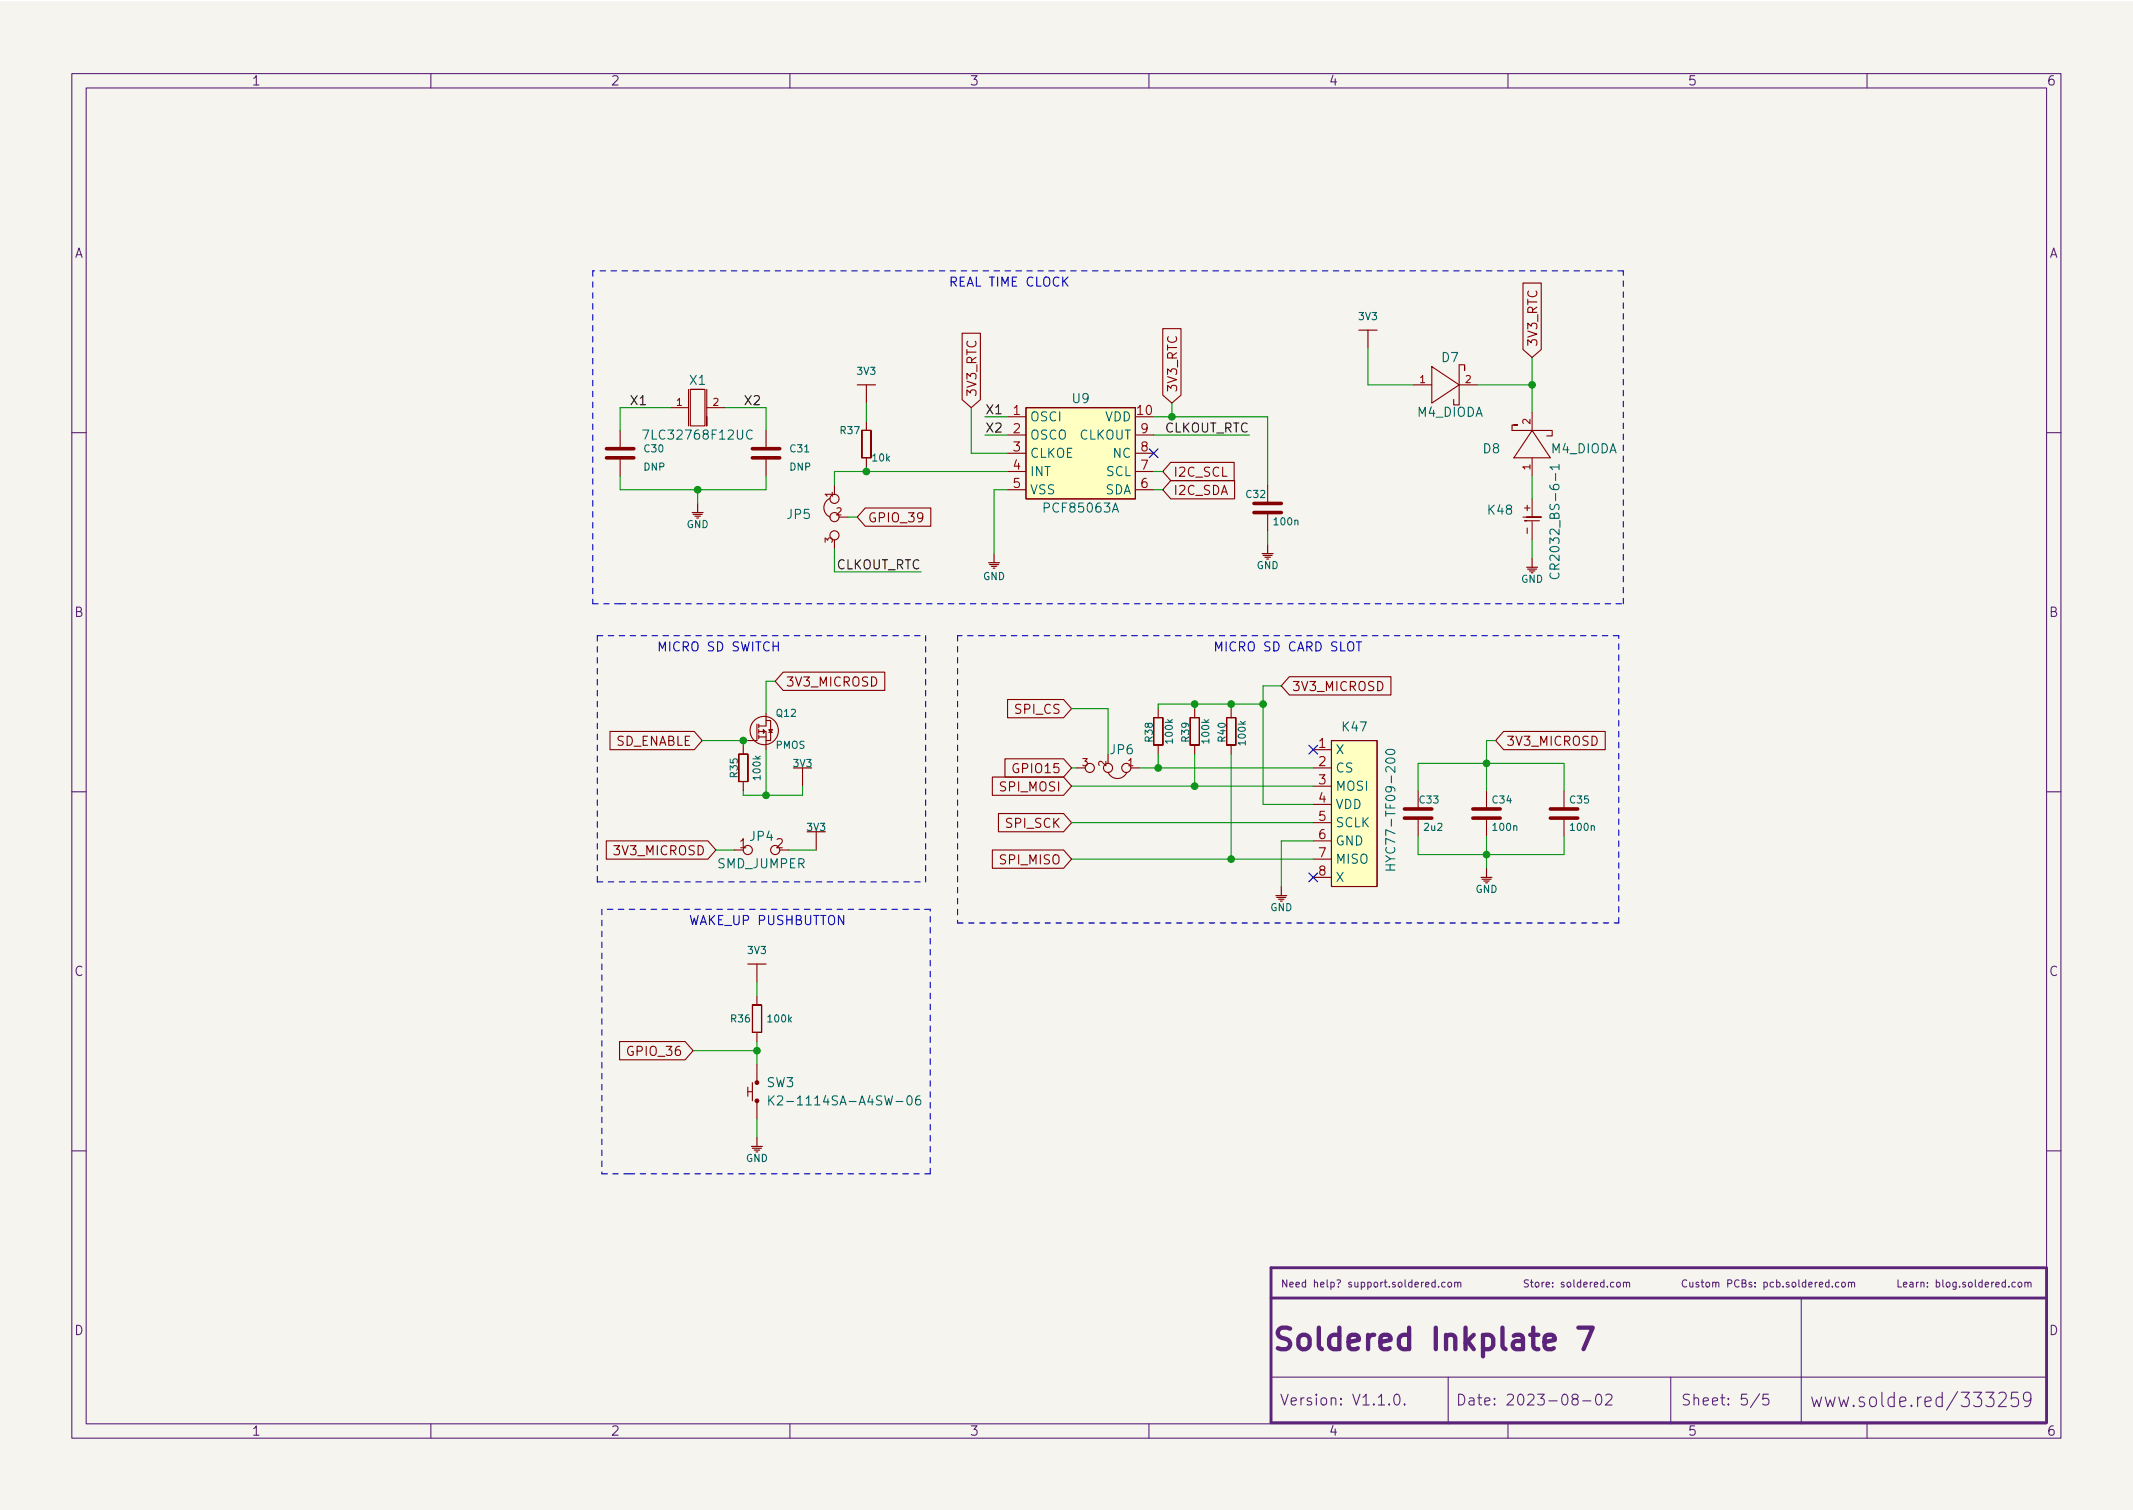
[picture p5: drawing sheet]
<svg xmlns="http://www.w3.org/2000/svg" width="297mm" height="210mm" viewBox="0 0 297 210" stroke-linecap="round" stroke-linejoin="round" font-family="sans-serif">
<path d="M0 .2h297v210.1h-297z" fill="#f5f4ef" stroke="#f5f4ef" stroke-width=".14"/>
<g fill="none" stroke="#5b2379" stroke-width=".15">
<path d="M10 10.2h277v190.1h-277zM12 12.2h273v186.1h-273zM60 10.2v2M110 10.2v2M160 10.2v2M210 10.2v2M260 10.2v2M10 60.2h2M285 60.2h2M10 110.2h2M285 110.2h2M10 160.2h2"/>
<path d="M199.9 178.6l-.3-.1-.2 .2 .1 .5h.4M199.9 178.2v1M200.3 179.1v.1M201.2 178.6l-.2-.1-.2 .2 .1 .5h.3M201.7 178.6l.3-.1 .1 .2v.3l-.1 .2h-.3l-.1-.2zM202.6 178.6l.1-.1 .3 .1v.6M202.6 178.5v.7M203 178.7l.1-.2 .3 .1v.6M225.2 178.6l.1-.1 .3 .1v.4v.2h-.3l-.1-.1zM226.1 178.6l.1-.1 .3 .1v.6M226.1 178.5v.7M226.5 178.7l.1-.2 .3 .1v.6"/>
<path d="M234.9 178.3a.47 .47 0 0 0-.7 .3 .47 .47 0 0 0 .5 .6l.2-.1M235.3 178.5l.1 .7h.2l.1-.1M235.7 178.5v.7M236.6 178.6l-.3-.1-.1 .2v.1l.4 .1v.3h-.4M236.9 178.5h.4M237 178.2v.9l.3 .1M237.6 178.6l.3-.1 .2 .2v.3l-.2 .2h-.3v-.2zM238.5 178.6l.1-.1 .3 .1v.6M238.5 178.5v.7M238.9 178.7l.2-.2 .2 .1 .1 .6M240.6 178.7h.5l.1-.2-.1-.2-.5-.1v1M242.2 178.3a.47 .47 0 0 0-.7 .3 .47 .47 0 0 0 .5 .6l.2-.1"/>
<path d="M242.6 178.7l.4-.1 .1-.1v-.2l-.5-.1v1h.4l.1-.1 .1-.2-.3-.2M243.9 178.6l-.2-.1-.1 .2v.1l.3 .1v.3h-.3M244.4 179.1v.1M244.4 178.6v.1M245.6 178.6l.3-.1 .2 .2-.1 .5h-.4M245.6 178.5v1M247 178.6l-.3-.1-.2 .2 .1 .5h.4M247.4 178.6l.3-.1 .2 .2-.1 .5h-.4M247.4 178.2v1M248.3 179.1v.1M249.1 178.6l-.2-.1-.2 .2 .1 .1 .3 .1v.3h-.4M249.6 178.6l.3-.1 .2 .2v.3l-.2 .2h-.3v-.2z"/>
<path d="M250.5 178.2v.9l.1 .1M251.5 178.6l-.3-.1-.2 .2 .1 .5h.4M251.5 178.2v1M251.9 178.9l.5-.1-.1-.2-.3-.1-.1 .2v.5h.4M252.8 178.5v.7M253.1 178.5l-.3 .2M253.4 178.9l.4-.1v-.2l-.3-.1-.1 .2v.5h.4M254.7 178.6l-.3-.1-.2 .2 .1 .5h.4M254.7 178.2v1M255.2 179.1v.1M256.1 178.6l-.3-.1-.2 .2 .1 .5h.4M256.5 178.6l.1-.1 .3 .1 .1 .4-.1 .2h-.3l-.1-.1z"/>
<path d="M257.4 178.6l.2-.1 .2 .1v.6M257.4 178.5v.7M257.8 178.7l.2-.2 .2 .1 .1 .6M280.6 178.6l-.2-.1-.2 .2 .1 .5h.3M281.1 178.6l.1-.1 .3 .1 .1 .4-.1 .2h-.3l-.1-.1zM282 178.6l.1-.1 .3 .1v.6M282 178.5v.7M282.4 178.7l.2-.2 .2 .1v.6M285 160.2h2M60 198.3v2M110 198.3v2M160 198.3v2"/>
<path d="M177 191.8h108M194.3 194.2a.36 .36 0 0 1 .6 .2 .77 .77 0 0 1-.4 1.2 1 1 0 0 1-.2-1.4zM195.6 195.5l.1 .1h-.1h-.1l.1-.1v.1M201.7 191.8v6.5M210 198.3v2M219.2 194.8l-.1-.1a.31 .31 0 0 1-.2-.3 .31 .31 0 0 1 .3-.3h.3l.3 .3-.2 .3-.4 .1-.3 .3 .1 .4 .2 .1h.3l.3-.3v-.2l-.3-.3M220.4 195.1h1.2M222.4 194.2a.36 .36 0 0 1 .6 .2 .77 .77 0 0 1-.4 1.2 1 1 0 0 1-.2-1.4zM223.6 194.3l.2-.2 .5 .1a.41 .41 0 0 1 .1 .6l-.8 .8h.9M232.7 191.8v6.5M245.1 194.1l-1.3 1.9M246.3 194.1h-.7l-.1 .7 .2-.1 .5 .1 .1 .2v.5l-.2 .1h-.4l-.2-.1"/>
<path d="M250.8 180.7v17.6M260 198.3v2M270.5 194.6l-.5-.1-.4 .4v.6l.2 .3 .2 .1 .5-.1M270.5 193.9v2M272.6 193.8l-1.5 2.5M282.8 194.7l-.3 .4-.5-.1-.2-.3v-.5l.2-.2 .5-.1 .2 .2a1.39 1.39 0 0 1-.4 1.8h-.3"/>
</g>
<path d="M219.8 184.9h2l-1.3 3" fill="none" stroke="#5b2379" stroke-width=".6"/>
<path d="M284.8 176.5h-107.8v21.6h107.9M285 176.5v21.6M177 180.7h108" fill="none" stroke="#5b2379" stroke-width=".4"/>
<g fill="none" stroke="#840000" stroke-width=".16">
<path d="M119.4 53.6h2.5M189.2 46h2.6M96.4 71.4h1.5M96.5 71.6h1.3M96.8 71.9h.7M97.2 70.1v1.3M137.7 78.4h1.5M137.8 78.6h1.3M138 78.9h.8M138.3 79.1h.3M138.4 77.1v1.3M175.8 77.1h1.5"/>
<path d="M175.9 77.3h1.3M176.1 77.6h.8M176.5 75.8v1.3M212.6 79h1.5M212.7 79.2h1.3M213 79.5h.7M213.4 77.7v1.3M110.5 106.9h2.5M112.4 115.8h2.5M104.1 134.2h2.6M177.7 124.7h1.5M177.8 125h1.3"/>
<path d="M178.1 125.2h.7M178.4 123.4v1.3M206.2 122.2h1.6M206.4 122.4h1.2M206.6 122.7h.8M207 120.9v1.3M104.6 159.6h1.6M104.8 159.9h1.2M105.4 158.4v1.2M105 160.1h.8"/>
</g>
<g fill="none" stroke="#840000" stroke-width=".15">
<path d="M212.1 39.4h2.5v9.3l-1.2 1.1-1.3-1.1zM86.4 59.9v2.6M93.3 56.8h2.6M95.9 54.2v5.1M96.1 54.2v5.1h2.1v-5.1h-2.1h1.8M98.4 54.2v5.1v-1.3M98.4 56.8h2.6M106.7 59.9v2.6M120 59.9v3.8zM120 59.9h1.3zM120.6 53.6v2.5M120.6 58.7v1.2"/>
<path d="M121.3 59.9v3.8zM134 46.4h2.5v9.3l-1.2 1.1-1.3-1.1zM140.3 58h2.6M142.9 56.8h15.2v12.7h-15.2zM161.9 45.8h2.6v9.2l-1.3 1.1-1.3-1.1zM190.5 46v2.5M196.8 53.6h2.6M199.4 51l3.8 2.6-3.8 2.5zM203.2 53.6h2.5M204 51v.6v-.8h-.8v5.6h-.8v-.8M210.8 59.2h.5h-.7v.7h5.6v.8h-.8M213.4 59.9l2.5 3.8h-5.1z"/>
<path d="M213.4 57.4v2.5M86.4 63.7v2.6M106.7 63.7v2.6M115.6 69.4a1.42 1.42 0 0 0-.9 1.3 1.42 1.42 0 0 0 .9 1.3M116.2 67.6v1.2M116.2 75.2v1.2M116.8 72h1.3M120 63.7h1.3zM120.5 70.7h9.1v2.6h-9.1l-1.1-1.3zM120.6 63.7v1.3M140.3 60.6h2.6M140.3 63.1h2.6"/>
<path d="M140.3 65.7h2.6M140.3 68.2h2.6M158.1 60.6h2.6M158.1 63.1h2.6M158.1 65.7h2.6M158.1 68.2h2.6M163 66.9h8.9v2.6h-8.9l-1.1-1.3zM163 64.4h8.9v2.5h-8.9l-1.1-1.2zM176.5 67.6v2.5M176.5 71.4v2.5M212.1 72h2.5h-2M212.6 72.5h-.3h2.1"/>
<path d="M213.4 63.7v2.6M213.4 69.5v2.5M213.4 72.6v2.6M106.7 99.3v1.8h-1M109.1 93.6h14.1v2.5h-14.1l-1.2-1.2zM140.3 97.4h7.8l1.1 1.3-1.1 1.2h-7.8zM160.7 99.9v3.9zM160.7 99.9h1.2zM161.3 98.7v1.2M161.9 99.9l.1 3.9zM165.7 99.9l.1 3.9zM165.7 99.9h1.3z"/>
<path d="M166.4 98.7v1.2M167 99.9v3.9zM170.8 99.9v3.9zM170.8 99.9h1.3zM171.4 98.7v1.2M172.1 99.9v3.9zM179.5 94.2h14.2v2.6h-14.2l-1.1-1.3zM84.4 117.1h14.2l1.1 1.3-1.1 1.2h-14.2zM84.9 101.8h11.8l1.1 1.3-1.1 1.3h-11.8zM102.2 118.4h1.3M102.9 108.8h1.2zM102.9 105v3.8z"/>
<path d="M102.9 105h1.2zM103.5 103.8v1.2M103.5 108.8v1.3M104.1 105l.1 3.8zM105.4 100.8v2.3h-1.3M105.7 101.8h1v.8M105.7 100.8v.5M105.7 101.6v.5M105.7 102.4v.5M105.7 102.6h1M106.3 101.6l.3 .2-.3 .3zM106.7 100.3h.6v2.8h-.6"/>
<path d="M106.7 102.6v1.8M107.1 101.6h.5l-.3 .4zM107.1 102h.5M108.6 118.4h1.3M111.8 106.9v2.6M113.7 115.8v2.6M138.2 118.4h9.9l1.1 1.2-1.1 1.3h-9.9zM138.2 108.2h9.9l1.1 1.3-1.1 1.2h-9.9zM139 113.3h9.1l1.1 1.2-1.1 1.3h-9.1zM139.9 105.7h8.2l1.1 1.2-1.1 1.3h-8.2zM149.9 106.9h1.2M154.3 105v1.3"/>
<path d="M154.3 107.5a1.42 1.42 0 0 0 1.3 .9 1.42 1.42 0 0 0 1.3-.9M157.5 106.9h1.2M160.7 103.7l1.2 .1zM161.3 103.8v1.2M165.7 103.7l1.3 .1zM166.4 103.8v1.2M170.8 103.7l1.3 .1zM171.4 103.8v1.2M182.9 106.9h2.5M182.9 104.4h2.5M182.9 109.5h2.5M182.9 112h2.5"/>
<path d="M182.9 114.5h2.5M182.9 117.1h2.5M182.9 119.6h2.5M185.4 103.1h6.4v20.3h-6.4zM197.5 110.1v2.5M197.5 113.9v2.6M207 110.1v2.5M207 113.9v2.6M209.4 101.8h14.1v2.6h-14.1l-1.1-1.3zM217.8 110.1v2.5M217.8 113.9v2.6M104.8 139.9v3.9z"/>
<path d="M104.8 139.9h1.2zM105.4 134.2v2.6M105.4 138.7v1.2M106 139.9l.1 3.9zM182.9 122.2h2.5M86.3 145h9.1l1.1 1.3-1.1 1.3h-9.1zM104.1 152h.7M104.1 151.4v1.2M104.8 143.7l1.2 .1zM104.8 150.7v2.6M105.4 143.8v1.2M105.4 148.2v2.5"/>
<path d="M105.4 153.3v2.5"/>
<circle cx="116.2" cy="72" r=".63"/>
<circle cx="116.2" cy="74.5" r=".63"/>
<circle cx="116.2" cy="69.5" r=".63"/>
<circle cx="104.1" cy="118.4" r=".63"/>
<circle cx="106.4" cy="101.7" r="1.97"/>
<circle cx="107.9" cy="118.4" r=".63"/>
<circle cx="151.8" cy="106.9" r=".63"/>
<circle cx="154.3" cy="106.9" r=".63"/>
<circle cx="156.8" cy="106.9" r=".63"/>
</g>
<g fill="none" stroke="#006464" stroke-width=".15">
<path d="M89.5 59.9h.9l-.6 1.2M104.7 60a.51 .51 0 0 0-.6 0 .51 .51 0 0 0-.1 .6 .48 .48 0 0 0 .2 .5 .48 .48 0 0 0 .5-.1M216 79.8a.51 .51 0 0 0 0 .6 .51 .51 0 0 0 .6 .2 .48 .48 0 0 0 .5-.3 .48 .48 0 0 0-.1-.5M217.1 65h-1.3l.4 .4M217.1 64.7v.7M193.1 104.5l.4-.2 .5 .1 .2 .1v.3a.79 .79 0 0 1-1.2 0zM193 121.2h1.2M193 120.4h1.2M193.6 120.4v.8M107.1 152.6v1.3M107.2 153.1l.6 .8M107.8 152.6l-.7 .7"/>
<path d="M108.3 152.7l.2-.1h.3l.1 .1 .1 .3-.1 .1-.7 .8h.8M126.4 152.7l.3-.1a.79 .79 0 0 1 0 1.3l-.2-.1-.1-.2-.1-.5zM128.1 152.6a.5 .5 0 0 0-.6 .5v.5l.1 .2 .4 .1 .2-.2v-.4l-.1-.2h-.4l-.2 .2"/>
</g>
<g fill="#ffffc2" stroke="#ffffc2" stroke-width=".14">
<path d="M142.9 56.8h15.2v12.7h-15.2z"/>
<path d="M185.4 103.1h6.4v20.3h-6.4z"/>
</g>
<path d="M84.5 63.7h3.8M84.5 62.5h3.8M104.8 63.7h3.8M104.8 62.5h3.8M174.6 71.4h3.8M174.6 70.1h3.8M195.6 113.9h3.8M195.6 112.6h3.8M205.1 113.9h3.8M205.1 112.6h3.8M215.9 113.9h3.8M215.9 112.6h3.8" fill="none" stroke="#840000" stroke-width=".5"/>
<g fill="#840000" stroke="#840000" stroke-width=".15">
<circle cx="105.4" cy="153.3" r=".25"/>
<circle cx="105.4" cy="150.7" r=".25"/>
</g>
<path d="M148.2 39.1l.5 .7M148.7 38.6l-.7 .7M107.7 90h.7M108.4 89.4v1.2M188.9 89.4h.7M189.2 89.4v1.2" fill="none" stroke="#0000c2" stroke-width=".15"/>
<g fill="none" stroke="#0000c2" stroke-width=".15" stroke-dasharray=".8 .8">
<path d="M82.5 37.7v46.4M226.1 37.7h-143.6M82.5 84.1h3.9M83.2 88.5v34.3M83.2 88.5h45.7M86.4 84.1h139.7M133.3 88.5v40M225.4 88.5h-92.1M226.1 84.1v-46.4M83.2 122.8h45.7M83.8 126.6v36.8M128.9 122.8v-34.3"/>
<path d="M129.5 126.6h-45.7M133.3 128.5h92.1M225.4 128.5v-40M83.8 163.4h3.8M87.6 163.4h41.9M129.5 163.4v-36.8"/>
</g>
<g fill="none" stroke="#009600" stroke-width=".15">
<path d="M93.3 56.8h-6.9v3.1M101 56.8h5.7v3.1M120.6 56.1v2.6M135.3 56.8v6.3h5M137.2 58h3.1M160.7 58h15.8v9.6M163.2 56.1v1.9M190.5 48.5v5.1h6.3M205.7 53.6h7.7M213.4 49.8v7.6M86.4 66.3v1.9h20.3v-1.9M97.2 68.2v1.9"/>
<path d="M116.2 76.4v3.2h12.1M118.1 72h1.3M120.6 65v.7M137.2 60.6h3.1M140.3 68.2h-1.9v8.9M140.3 65.7h-24.1v1.9M160.7 68.2h1.2M160.7 60.6h13.3M160.7 65.7h1.2M176.5 73.9v1.9M213.4 66.3v3.2M213.4 75.2v2.5"/>
<path d="M107.9 94.9h-1.2v4.4M149.2 98.7h5.1v6.3M166.4 98v.7M171.4 98v.7M175.9 98h-14.6v.7M178.4 95.5h-2.5v16.5h7M97.8 103.1h6.3M99.7 118.4h2.5M103.5 103.1v.7M106.7 104.4v6.3M109.9 118.4h3.8M111.8 109.5v1.2h-8.3v-.6"/>
<path d="M149.2 119.6h33.7M149.2 106.9h.7M149.2 109.5h33.7M149.2 114.5h33.7M158.7 106.9h24.2M161.3 105v1.9M166.4 105v4.5M171.4 105v14.6M182.9 117.1h-4.5v6.3M197.5 110.1v-3.8h20.3v3.8M197.5 116.5v2.5h20.3v-2.5M207 116.5v4.4"/>
<path d="M208.3 103.1h-1.3v7M105.4 136.8v1.9M96.5 146.3h8.9M105.4 145v3.2M105.4 155.8v2.6"/>
</g>
<path d="M160 62.5l1.3 1.2M161.3 62.5l-1.3 1.2M182.3 103.8l1.2 1.2M183.5 103.8l-1.2 1.2M182.3 121.6l1.2 1.2M183.5 121.6l-1.2 1.2" fill="none" stroke="#000084" stroke-width=".15"/>
<g fill="#009600" stroke="#009600" stroke-width=".15">
<circle cx="97.2" cy="68.2" r=".46"/>
<circle cx="103.5" cy="103.1" r=".46"/>
<circle cx="106.7" cy="110.7" r=".46"/>
<circle cx="163.2" cy="58" r=".46"/>
<circle cx="213.4" cy="53.6" r=".46"/>
<circle cx="105.4" cy="146.3" r=".46"/>
<circle cx="171.4" cy="119.6" r=".46"/>
<circle cx="166.4" cy="109.5" r=".46"/>
<circle cx="161.3" cy="106.9" r=".46"/>
<circle cx="166.4" cy="98" r=".46"/>
<circle cx="207" cy="106.3" r=".46"/>
<circle cx="207" cy="119" r=".46"/>
<circle cx="171.4" cy="98" r=".46"/>
<circle cx="175.9" cy="98" r=".46"/>
<circle cx="120.6" cy="65.7" r=".46"/>
</g>
<text font-size="4.2" fill="#5b2379" x="177" y="188">Soldered Inkplate 7</text>
<g font-size="2.8" fill="#5b2379">
<text x="252" y="196">www.solde.red/</text>
<text x="272.8" y="196">333259</text>
</g>
<g font-size="2.1" fill="#5b2379">
<text x="178.2" y="195.7">Version: V1.1.0.</text>
<text x="202.7" y="195.7">Date: 2023-08-02</text>
<text x="234" y="195.7">Sheet: 5/5</text>
</g>
<g font-size="1.8" fill="#5b2379">
<text x="35" y="11.9">1</text>
<text x="85" y="11.9">2</text>
<text x="135" y="11.9">3</text>
<text x="185" y="11.9">4</text>
<text x="235" y="11.9">5</text>
<text x="285" y="11.9">6</text>
<text x="10.3" y="35.9">A</text>
<text x="285.3" y="35.9">A</text>
<text x="10.3" y="85.9">B</text>
<text x="285.3" y="85.9">B</text>
<text x="10.3" y="135.9">C</text>
<text x="285.3" y="135.9">C</text>
<text x="10.3" y="185.9">D</text>
<text x="285.3" y="185.9">D</text>
<text x="35" y="199.9">1</text>
<text x="85" y="199.9">2</text>
<text x="135" y="199.9">3</text>
<text x="185" y="199.9">4</text>
<text x="235" y="199.9">5</text>
<text x="285" y="199.9">6</text>
</g>
<g font-size="1.8" fill="#0000c2">
<text x="132.1" y="39.9">REAL TIME CLOCK</text>
<text x="91.4" y="90.7">MICRO SD SWITCH</text>
<text x="168.9" y="90.7">MICRO SD CARD SLOT</text>
<text x="95.9" y="128.8">WAKE_UP PUSHBUTTON</text>
</g>
<g font-size="1.8" fill="#006464">
<text x="96.1" y="53.6">X1</text>
<text x="200.8" y="50.4">D7</text>
<text x="143.4" y="58.7">OSCI</text>
<text x="149.4" y="56.1">U9</text>
<text x="153.9" y="58.7">VDD</text>
<text x="197.4" y="58">M4_DIODA</text>
<text x="90.2" y="61.2">7LC32768F12UC</text>
<text x="143.4" y="61.2">OSCO</text>
<text x="143.4" y="63.7">CLKOE</text>
<text x="150.2" y="61.2">CLKOUT</text>
<text x="155.1" y="63.7">NC</text>
<text x="206.6" y="63.1">D8</text>
<text x="216" y="63.1">M4_DIODA</text>
<text x="143.4" y="66.3">INT</text>
<text x="143.4" y="68.8">VSS</text>
<text x="145.6" y="71.4">PCF85063A</text>
<text x="153.9" y="68.8">SDA</text>
<text x="154.1" y="66.3">SCL</text>
<text x="207.3" y="71.7">K48</text>
<text x="109.7" y="72.3">JP5</text>
<text x="217.2" y="79.2" transform="rotate(-90 217.2 79.2)">CR2032_BS-6-1</text>
<text x="187" y="101.8">K47</text>
<text x="154.6" y="105">JP6</text>
<text x="185.9" y="105">X</text>
<text x="185.9" y="107.6">CS</text>
<text x="185.9" y="110.1">MOSI</text>
<text x="185.9" y="112.6">VDD</text>
<text x="104.5" y="117.1">JP4</text>
<text x="185.9" y="115.2">SCLK</text>
<text x="185.9" y="117.7">GND</text>
<text x="194.3" y="119.8" transform="rotate(-90 194.3 119.8)">HYC77-TF09-200</text>
<text x="99.9" y="120.9">SMD_JUMPER</text>
<text x="185.9" y="120.3">MISO</text>
<text x="185.9" y="122.8">X</text>
<text x="106.8" y="151.4">SW3</text>
<text x="108.9" y="153.9">K2-1114SA-A4SW-06</text>
</g>
<g font-size="1.8" fill="#840000">
<text x="214.1" y="48.3" transform="rotate(-90 214.1 48.3)">3V3_RTC</text>
<text x="136" y="55.3" transform="rotate(-90 136 55.3)">3V3_RTC</text>
<text x="163.9" y="54.7" transform="rotate(-90 163.9 54.7)">3V3_RTC</text>
<text x="163.4" y="68.9">I2C_SDA</text>
<text x="163.4" y="66.4">I2C_SCL</text>
<text x="120.8" y="72.7">GPIO_39</text>
<text x="109.4" y="95.6">3V3_MICROSD</text>
<text x="141.5" y="99.4">SPI_CS</text>
<text x="179.9" y="96.2">3V3_MICROSD</text>
<text x="85.6" y="103.8">SD_ENABLE</text>
<text x="141.4" y="107.7">GPIO15</text>
<text x="209.7" y="103.8">3V3_MICROSD</text>
<text x="139.4" y="110.2">SPI_MOSI</text>
<text x="85.8" y="119.1">3V3_MICROSD</text>
<text x="140.2" y="115.3">SPI_SCK</text>
<text x="139.4" y="120.4">SPI_MISO</text>
<text x="87.7" y="147">GPIO_36</text>
</g>
<g font-size="1.8" fill="#0f0f0f">
<text x="87.6" y="56.4">X1</text>
<text x="103.5" y="56.4">X2</text>
<text x="137.2" y="57.7">X1</text>
<text x="137.2" y="60.2">X2</text>
<text x="162" y="60.2">CLKOUT_RTC</text>
<text x="116.3" y="79.3">CLKOUT_RTC</text>
</g>
<g font-size="1.8" fill="#a90000">
<text x="141.1" y="57.8">1</text>
<text x="158.4" y="57.8">10</text>
<text x="141.1" y="60.3">2</text>
<text x="141.1" y="62.9">3</text>
<text x="141.1" y="65.4">4</text>
<text x="158.9" y="65.4">7</text>
<text x="158.9" y="62.9">8</text>
<text x="158.9" y="60.3">9</text>
<text x="141.1" y="67.9">5</text>
<text x="158.9" y="67.9">6</text>
<text x="183.7" y="104.1">1</text>
<text x="183.7" y="106.7">2</text>
<text x="183.7" y="109.2">3</text>
<text x="183.7" y="111.8">4</text>
<text x="103" y="118.1">1</text>
<text x="108.1" y="118.1">2</text>
<text x="183.7" y="114.3">5</text>
<text x="183.7" y="116.8">6</text>
<text x="183.7" y="119.4">7</text>
<text x="183.7" y="121.9">8</text>
</g>
<g font-size="1.4" fill="#006464">
<text x="189.3" y="44.6">3V3</text>
<text x="119.4" y="52.2">3V3</text>
<text x="89.7" y="65.5">DNP</text>
<text x="89.8" y="63">C30</text>
<text x="110" y="65.5">DNP</text>
<text x="110.1" y="63">C31</text>
<text x="117.1" y="60.4">R37</text>
<text x="121.5" y="64.2">10k</text>
<text x="173.6" y="69.3">C32</text>
<text x="95.6" y="73.5">GND</text>
<text x="177.5" y="73.1">100n</text>
<text x="136.9" y="80.8">GND</text>
<text x="175" y="79.2">GND</text>
<text x="211.8" y="81.1">GND</text>
<text x="108.2" y="99.8">Q12</text>
<text x="108" y="104.3">PMOS</text>
<text x="110.5" y="106.8">3V3</text>
<text x="160.5" y="103.2" transform="rotate(-90 160.5 103.2)">R38</text>
<text x="163.3" y="103.4" transform="rotate(-90 163.3 103.4)">100k</text>
<text x="165.6" y="103.2" transform="rotate(-90 165.6 103.2)">R39</text>
<text x="168.4" y="103.4" transform="rotate(-90 168.4 103.4)">100k</text>
<text x="170.7" y="103.2" transform="rotate(-90 170.7 103.2)">R40</text>
<text x="173.5" y="103.6" transform="rotate(-90 173.5 103.6)">100k</text>
<text x="102.7" y="108.2" transform="rotate(-90 102.7 108.2)">R35</text>
<text x="105.9" y="108.5" transform="rotate(-90 105.9 108.5)">100k</text>
<text x="197.7" y="111.9">C33</text>
<text x="207.9" y="111.9">C34</text>
<text x="218.7" y="111.9">C35</text>
<text x="112.4" y="115.7">3V3</text>
<text x="198.4" y="115.7">2u2</text>
<text x="208" y="115.7">100n</text>
<text x="218.8" y="115.7">100n</text>
<text x="205.5" y="124.3">GND</text>
<text x="176.9" y="126.9">GND</text>
<text x="104.2" y="132.8">3V3</text>
<text x="101.8" y="142.4">R36</text>
<text x="107" y="142.4">100k</text>
<text x="103.9" y="161.8">GND</text>
</g>
<g font-size="1.4" fill="#a90000">
<text x="197.7" y="53.3">1</text>
<text x="204.1" y="53.3">2</text>
<text x="94.2" y="56.5">1</text>
<text x="99.3" y="56.5">2</text>
<text x="213.1" y="59.1" transform="rotate(-90 213.1 59.1)">2</text>
<text x="213.1" y="65.4" transform="rotate(-90 213.1 65.4)">1</text>
<text x="116" y="69.2" transform="rotate(-90 116 69.2)">1</text>
<text x="116.5" y="71.7">2</text>
<text x="213.1" y="71.1" transform="rotate(-90 213.1 71.1)">+</text>
<text x="116" y="75.6" transform="rotate(-90 116 75.6)">3</text>
<text x="213.1" y="74.1" transform="rotate(-90 213.1 74.1)">-</text>
<text x="150.7" y="106.7">3</text>
<text x="154.1" y="106.7" transform="rotate(-90 154.1 106.7)">2</text>
<text x="157.1" y="106.7">1</text>
</g>
<g font-size="1.4" fill="#5b2379">
<text x="178.3" y="179.3">Need help? support.soldered.com</text>
<text x="212" y="179.3">Store: soldered.com</text>
<text x="264" y="179.3">Learn: blog.soldered.com</text>
</g>
</svg>
